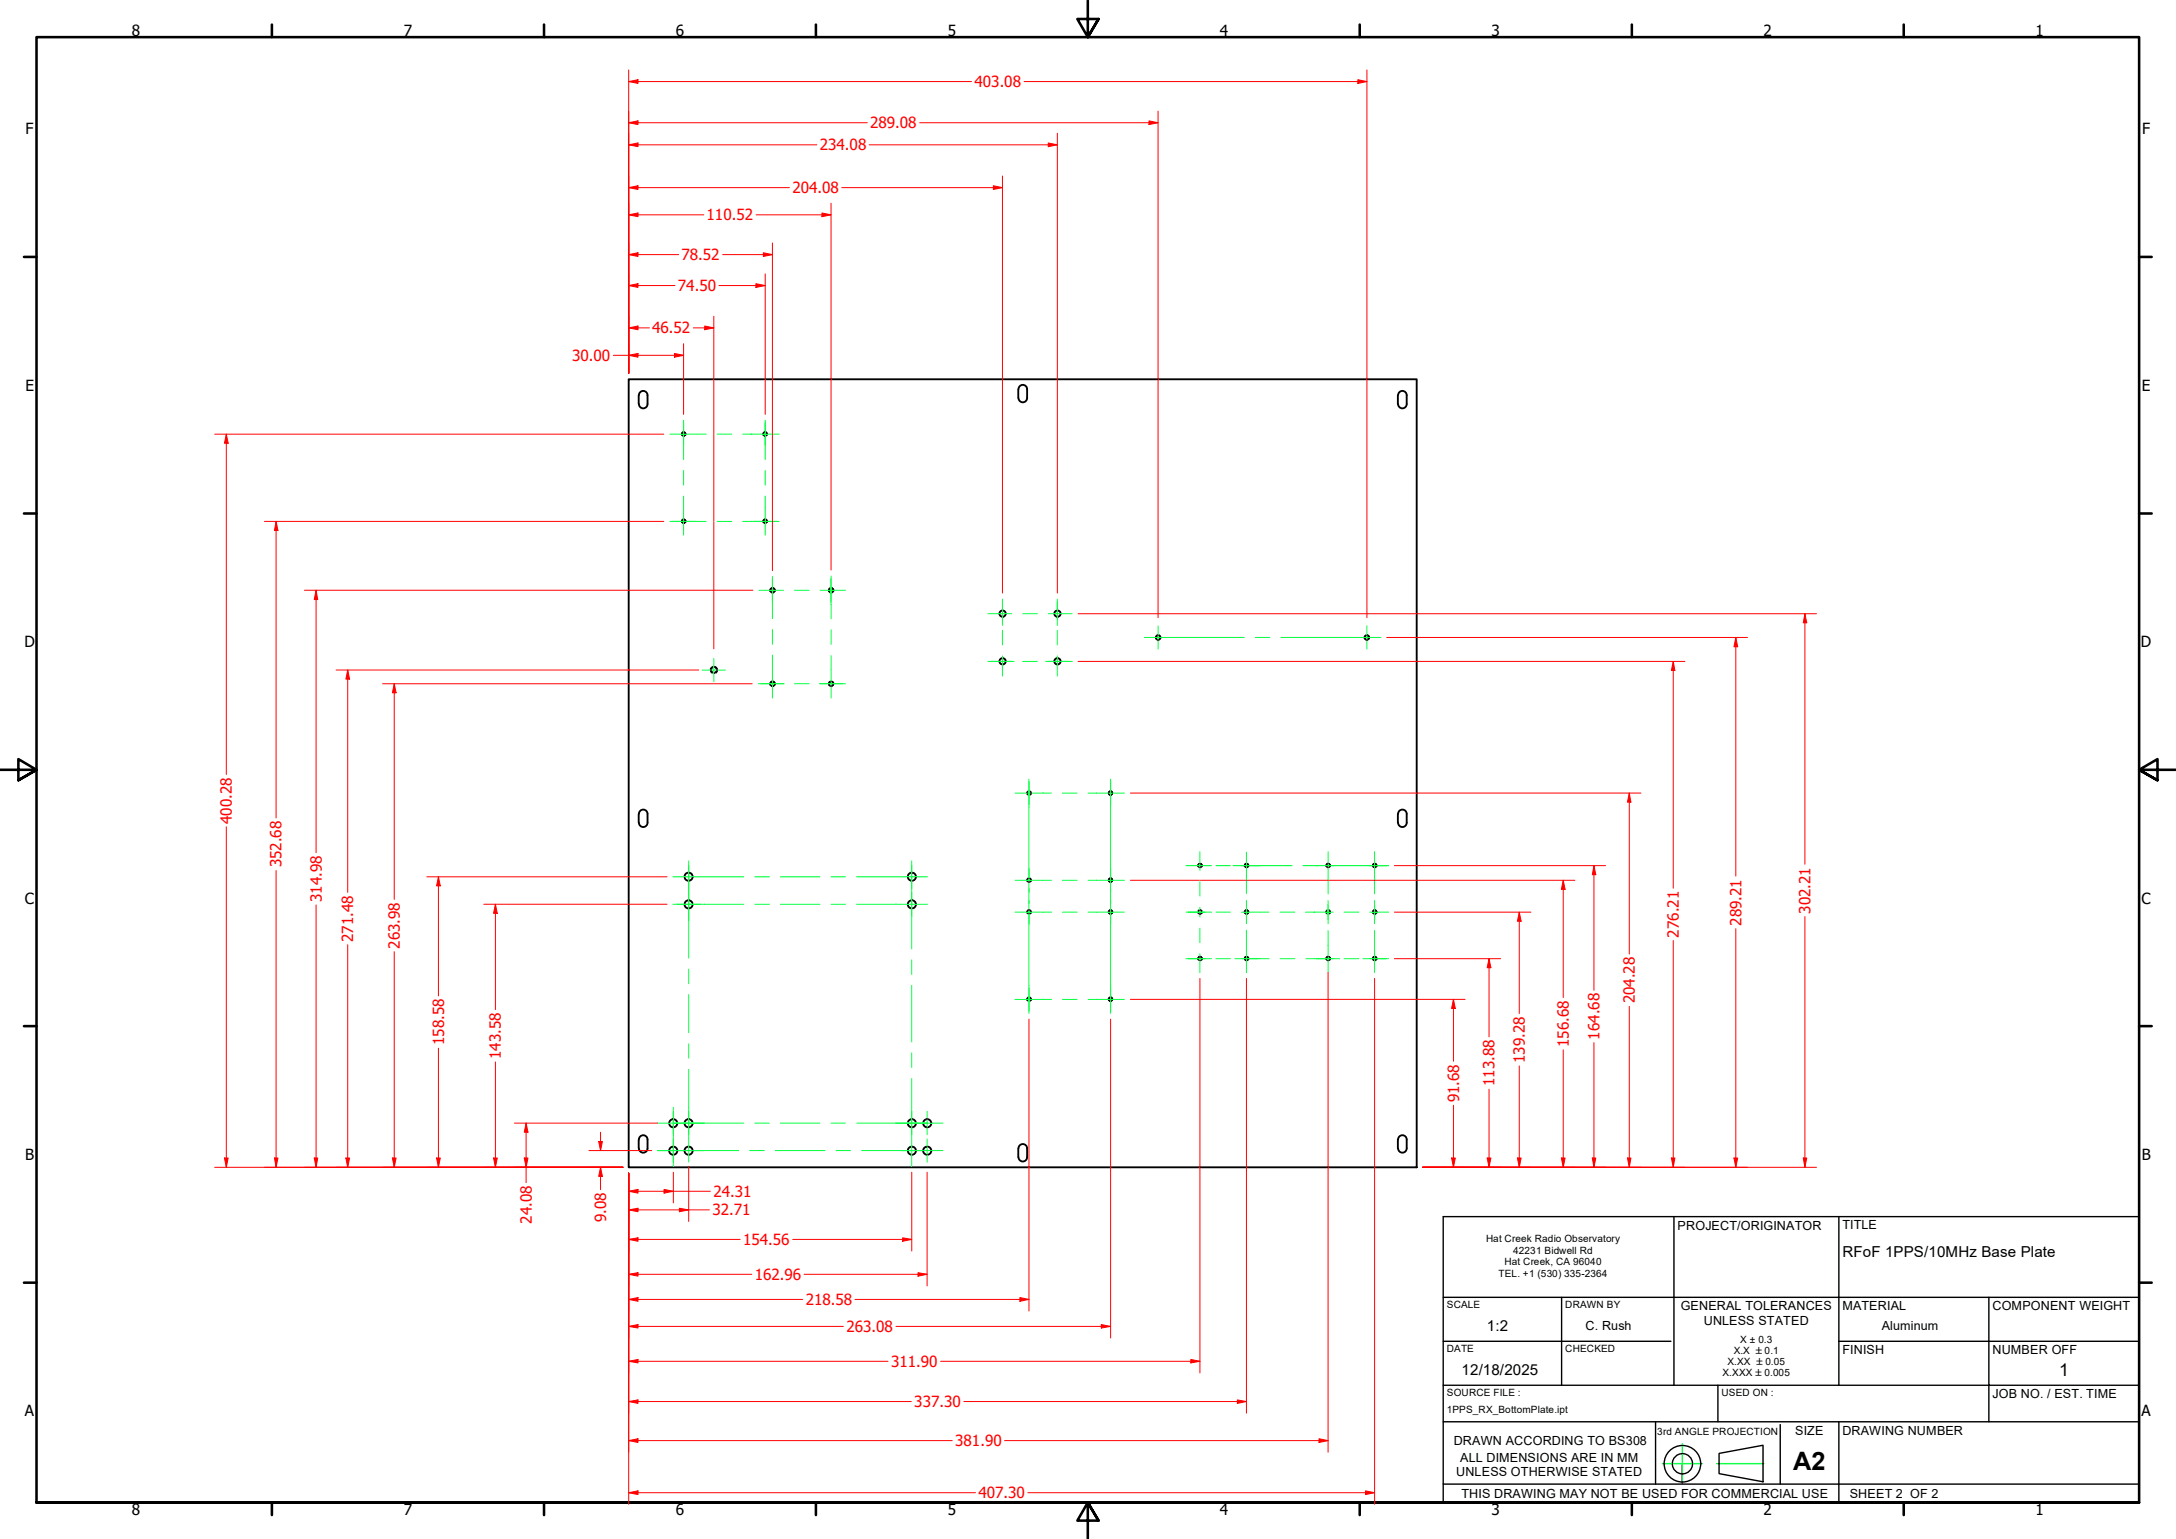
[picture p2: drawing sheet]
<svg xmlns="http://www.w3.org/2000/svg" width="594mm" height="420mm" viewBox="0 0 594 420" stroke-linecap="round" stroke-linejoin="round" font-family="sans-serif">
<!-- layer: Hidden Narrow (ANSI) -->
<g fill="none" stroke="#000" stroke-width=".27">
<path d="M186.1 118.9a.63 .63 0 0 1 .6-1 .63 .63 0 0 1 .5 1M208.3 118.9a.63 .63 0 0 1 .6-1 .63 .63 0 0 1 .5 1M186.1 142.7a.63 .63 0 0 1 .6-1 .63 .63 0 0 1 .5 1M208.3 142.7a.63 .63 0 0 1 .6-1 .63 .63 0 0 1 .5 1M210.2 161.5a.73 .73 0 0 1 .7-1.1 .73 .73 0 0 1 .6 1.1M226.3 161.5a.73 .73 0 0 1 .6-1.1 .73 .73 0 0 1 .6 1.1M315.5 174.4a.73 .73 0 0 1 .7-1.1 .73 .73 0 0 1 .6 1.1M372.6 174.4a.73 .73 0 0 1 .6-1.1 .73 .73 0 0 1 .6 1.1M194.3 183.7a1.02 1.02 0 0 1-.1-1.5 1.02 1.02 0 0 1 1.5 0 1.02 1.02 0 0 1-.2 1.5M210.2 187a.75 .75 0 0 1 .7-1.1 .75 .75 0 0 1 .6 1.1M226.3 187a.75 .75 0 0 1 .6-1.1 .75 .75 0 0 1 .6 1.1M280.4 216.8a.63 .63 0 0 1 .6-.9 .63 .63 0 0 1 .5 .9"/>
<path d="M302.6 216.8a.63 .63 0 0 1 .6-.9 .63 .63 0 0 1 .5 .9M327.1 236.6a.63 .63 0 0 1 .5-.9 .63 .63 0 0 1 .6 .9M339.8 236.6a.63 .63 0 0 1 .5-.9 .63 .63 0 0 1 .6 .9M362.1 236.6a.63 .63 0 0 1 .5-.9 .63 .63 0 0 1 .6 .9M374.8 236.6a.63 .63 0 0 1 .5-.9 .63 .63 0 0 1 .6 .9M280.4 249.3a.63 .63 0 0 1 .6-.9 .63 .63 0 0 1 .5 .9M280.4 240.6a.63 .63 0 0 1 .6-.9 .63 .63 0 0 1 .5 .9M302.6 249.3a.63 .63 0 0 1 .6-.9 .63 .63 0 0 1 .5 .9M302.6 240.6a.63 .63 0 0 1 .6-.9 .63 .63 0 0 1 .5 .9M327.1 249.3a.63 .63 0 0 1 .5-.9 .63 .63 0 0 1 .6 .9M339.8 249.3a.63 .63 0 0 1 .5-.9 .63 .63 0 0 1 .6 .9M362.1 249.3a.63 .63 0 0 1 .5-.9 .63 .63 0 0 1 .6 .9"/>
<path d="M374.8 249.3a.63 .63 0 0 1 .5-.9 .63 .63 0 0 1 .6 .9M280.4 273.2a.63 .63 0 0 1 .6-1 .63 .63 0 0 1 .5 1M302.6 273.2a.63 .63 0 0 1 .6-1 .63 .63 0 0 1 .5 1M327.1 262a.63 .63 0 0 1 .5-.9 .63 .63 0 0 1 .6 .9M339.8 262a.63 .63 0 0 1 .5-.9 .63 .63 0 0 1 .6 .9M362.1 262a.63 .63 0 0 1 .5-.9 .63 .63 0 0 1 .6 .9M374.8 262a.63 .63 0 0 1 .5-.9 .63 .63 0 0 1 .6 .9"/>
</g>
<!-- layer: Visible (ANSI) -->
<g fill="none" stroke="#000" stroke-width=".51">
<path d="M171.6 103.5h215.2v215.2h-215.2zM174.4 107.9v2.4M174.4 107.9a1.17 1.17 0 0 1 1.2-1.2 1.17 1.17 0 0 1 1.2 1.2v2.4a1.17 1.17 0 0 1-1.2 1.2 1.17 1.17 0 0 1-1.2-1.2M278 106.3v2.3M278.1 106.2a1.17 1.17 0 0 1 1.2-1.1 1.17 1.17 0 0 1 1.1 1.2v2.4a1.17 1.17 0 0 1-1.2 1.1 1.17 1.17 0 0 1-1.1-1.1M381.6 107.9v2.4M381.7 107.9a1.17 1.17 0 0 1 1.2-1.2 1.17 1.17 0 0 1 1.1 1.2v2.4a1.17 1.17 0 0 1-1.1 1.2 1.17 1.17 0 0 1-1.2-1.2M174.4 222.2v2.4M174.4 224.6a1.17 1.17 0 0 0 1.2 1.2 1.17 1.17 0 0 0 1.2-1.2M174.4 222.2a1.17 1.17 0 0 1 1.2-1.2 1.17 1.17 0 0 1 1.2 1.2M176.8 222.2v2.4M381.6 222.2v2.4"/>
<path d="M381.7 222.2a1.17 1.17 0 0 1 1.2-1.2 1.17 1.17 0 0 1 1.1 1.2M381.7 224.6a1.17 1.17 0 0 0 1.2 1.2 1.17 1.17 0 0 0 1.1-1.2M384 222.2v2.4M174.4 311.1v2.4M174.4 311.1a1.17 1.17 0 0 1 1.2-1.2 1.17 1.17 0 0 1 1.2 1.2v2.4a1.17 1.17 0 0 1-1.2 1.2 1.17 1.17 0 0 1-1.2-1.2M278 313.5v2.4M278.1 315.9a1.17 1.17 0 0 0 1.1 1.2 1.17 1.17 0 0 0 1.2-1.2M278.1 313.5a1.17 1.17 0 0 1 1.1-1.2 1.17 1.17 0 0 1 1.2 1.2M280.4 313.5v2.4M381.6 311.1v2.4M381.7 311.1a1.17 1.17 0 0 1 1.2-1.2 1.17 1.17 0 0 1 1.1 1.2v2.4a1.17 1.17 0 0 1-1.1 1.2 1.17 1.17 0 0 1-1.2-1.2"/>
<circle cx="186.7" cy="118.5" r=".48"/>
<circle cx="208.9" cy="118.5" r=".48"/>
<circle cx="186.7" cy="142.3" r=".48"/>
<circle cx="208.9" cy="142.3" r=".48"/>
<circle cx="210.9" cy="161.2" r=".6"/>
<circle cx="226.9" cy="161.2" r=".6"/>
<circle cx="273.7" cy="167.5" r=".86"/>
<circle cx="288.7" cy="167.5" r=".86"/>
<circle cx="316.2" cy="174.1" r=".6"/>
<circle cx="373.2" cy="174.1" r=".6"/>
<circle cx="194.9" cy="182.9" r=".79"/>
<circle cx="210.9" cy="186.7" r=".6"/>
<circle cx="226.9" cy="186.7" r=".6"/>
<circle cx="273.7" cy="180.5" r=".86"/>
<circle cx="288.7" cy="180.5" r=".86"/>
<circle cx="281" cy="216.5" r=".48"/>
<circle cx="303.2" cy="216.5" r=".48"/>
<circle cx="188" cy="239.3" r="1.11"/>
<circle cx="249" cy="239.3" r="1.11"/>
<circle cx="327.6" cy="236.3" r=".48"/>
<circle cx="340.3" cy="236.3" r=".48"/>
<circle cx="362.6" cy="236.3" r=".48"/>
<circle cx="375.3" cy="236.3" r=".48"/>
<circle cx="188" cy="246.9" r="1.11"/>
<circle cx="249" cy="246.9" r="1.11"/>
<circle cx="281" cy="249" r=".48"/>
<circle cx="281" cy="240.3" r=".48"/>
<circle cx="303.2" cy="240.3" r=".48"/>
<circle cx="303.2" cy="249" r=".48"/>
<circle cx="327.6" cy="249" r=".48"/>
<circle cx="340.3" cy="249" r=".48"/>
<circle cx="362.6" cy="249" r=".48"/>
<circle cx="375.3" cy="249" r=".48"/>
<circle cx="281" cy="272.8" r=".48"/>
<circle cx="303.2" cy="272.8" r=".48"/>
<circle cx="327.6" cy="261.7" r=".48"/>
<circle cx="340.3" cy="261.7" r=".48"/>
<circle cx="362.6" cy="261.7" r=".48"/>
<circle cx="375.3" cy="261.7" r=".48"/>
<circle cx="183.8" cy="306.7" r="1.11"/>
<circle cx="183.8" cy="314.1" r="1.11"/>
<circle cx="188" cy="314.1" r="1.11"/>
<circle cx="188" cy="306.7" r="1.11"/>
<circle cx="249" cy="306.7" r="1.11"/>
<circle cx="249" cy="314.1" r="1.11"/>
<circle cx="253.1" cy="306.7" r="1.11"/>
<circle cx="253.1" cy="314.1" r="1.11"/>
</g>
<!-- layer: Border (ANSI) -->
<g fill="none" stroke="#000" stroke-width=".7">
<path d="M74.2 6.7v3.4M148.5 6.7v3.4M222.8 6.7v3.4M297 .2v9.9l-2.9-4.9h5.8l-2.9 4.9 2.9-4.9M371.2 6.7v3.4M445.5 6.7v3.4M519.7 6.7v3.4M6.5 70.1h3.5M584 70.1h3.4M6.5 140.2h3.5M584 140.2h3.4M0 210.2h10l-5-3v5.8l5-2.8-5 2.8"/>
<path d="M594 210.2h-10l5-3v5.8l-5-2.8 5 2.8M6.5 280.1h3.5M584 280.1h3.4M6.5 350.2h3.5M584 350.2h3.4M10 410.2v-400.1h574v400.1h-574h574M74.2 410.2v3.4M148.5 410.2v3.4M222.8 410.2v3.4M299.9 415.1l-2.9-4.9 2.9 4.9h-5.8l2.9-4.9v10M371.2 410.2v3.4M445.5 410.2v3.4"/>
<path d="M519.7 410.2v3.4"/>
</g>
<!-- layer: Sketch Geometry(Design Office) -->
<g fill="none" stroke="#000" stroke-width=".38">
<path d="M394 332.1h190v78.1h-190zM457 332.1v46.1M502 332.1v46.1M394 354.2h190M426.3 354.2v24M543 354.2v24h41M394 366.2h62.2M394 378.2h108M469 378.2v10M502 366.2h82M502 378.2h41v10M394 388.2h190"/>
<path d="M452 388.2v17M459.3 399.6v5.3M469.3 396.8l12-2.2v9.9l-12-2.2zM486 388.9v16.3M502 388.2v22M394 405.2h190"/>
<circle cx="459.3" cy="399.6" r="5"/>
<circle cx="459.3" cy="399.6" r="2.76"/>
</g>
<path d="M453.8 399.6h10.9M459.3 394.2v10.7M468.7 399.6h12.8" fill="none" stroke="#0f0" stroke-width=".38"/>
<!-- layer: Center Mark (ANSI) -->
<path d="M188 236.2v6.3M248.9 236.2v6.3M184.8 246.9h6.4M248.9 243.7v6.3M183.8 310.9v6.4M183.8 303.4v6.4M188 303.4v6.4M188 310.9v6.4M245.7 314.1h6.4M248.9 303.4v6.4M253.1 310.9v6.4M253.1 303.4v6.4" fill="none" stroke="#00ff40" stroke-width=".27"/>
<!-- layer: Centerline (ANSI) -->
<g fill="none" stroke="#00ff40" stroke-width=".27">
<path d="M188 235.1v16.1M248.9 235.1v24M183.7 246.9h19.4M188 242.5v19.1M206.1 246.9h4M213 246.9h10.8M226.9 246.9h3.9M233.9 246.9h19.3M188 264.6v4M188 271.6v10.3M248.9 262v4M248.9 269v15.5"/>
<path d="M188 285v3.9M188 292v18.9M248.9 287.4v4M248.9 294.4v24M179.5 306.6h12.8M183.8 302.3v16.1M188 314.1h-8.5h22.2M204.7 314.1h4M211.6 314.1h13.6M228.3 314.1h3.9M235.3 314.1h22.1M244.6 306.6h12.8"/>
</g>
<!-- layer: Dimension (ANSI) -->
<path d="M164 318.7v2.5" fill="none" stroke="#f00" stroke-width=".27"/>
<path d="M164 318.7l.5 2.5h-1.1z" fill="#f00"/>
<path d="M164 318.7l.5 2.5h-1.1zM164 311.6v2.5" fill="none" stroke="#f00" stroke-width=".27"/>
<path d="M163.4 311.6h1.1l-.5 2.5z" fill="#f00"/>
<path d="M143.6 316.1v2.6M160.8 318.7h9.3M160.8 314.1h17.1M163.4 311.6h1.1l-.5 2.5zM164 309.1v2.5M164 321.2v3.6" fill="none" stroke="#f00" stroke-width=".27"/>
<path d="M143.1 316.1h1l-.5 2.6z" fill="#f00"/>
<path d="M143.1 316.1h1l-.5 2.6zM143.6 306.6v2.5" fill="none" stroke="#f00" stroke-width=".27"/>
<path d="M143.6 306.6l.5 2.5h-1z" fill="#f00"/>
<path d="M135.3 316.1v2.6M140.5 318.7h29.6M140.5 306.6h39M143.6 306.6l.5 2.5h-1zM143.6 309.1v7M143.6 318.7v4.2" fill="none" stroke="#f00" stroke-width=".27"/>
<path d="M134.7 316.1h1.1l-.5 2.6z" fill="#f00"/>
<path d="M135.3 246.9v2.4M134.7 316.1h1.1l-.5 2.6z" fill="none" stroke="#f00" stroke-width=".27"/>
<path d="M135.3 246.9l.5 2.4h-1.1z" fill="#f00"/>
<path d="M132.1 246.9h50M135.3 246.9l.5 2.4h-1.1zM135.3 249.3v26.3M135.3 289.9v26.2M119.7 316.1v2.6M132.1 318.7h38" fill="none" stroke="#f00" stroke-width=".27"/>
<path d="M119.2 316.1h1l-.5 2.6z" fill="#f00"/>
<path d="M119.7 239.4v2.5M119.2 316.1h1l-.5 2.6z" fill="none" stroke="#f00" stroke-width=".27"/>
<path d="M119.7 239.4l.5 2.5h-1z" fill="#f00"/>
<path d="M116.5 239.4h65.6M119.7 239.4l.5 2.5h-1zM119.7 241.9v30M119.7 286.2v29.9M107.6 316.1v2.6M116.5 318.7h53.6" fill="none" stroke="#f00" stroke-width=".27"/>
<!-- layer: Center Mark (ANSI) -->
<path d="M186.6 115.4v6.3M208.9 115.4v6.3M183.5 142.3h6.3M205.7 142.3h6.4M210.9 158v6.3M226.9 158v6.3M207.7 186.7h6.4M223.7 186.7h6.4" fill="none" stroke="#00ff40" stroke-width=".27"/>
<!-- layer: Centerline (ANSI) -->
<g fill="none" stroke="#00ff40" stroke-width=".27">
<path d="M182.9 118.5h9.9M186.6 114.7v10.8M195.8 118.5h4M202.8 118.5h9.9M208.9 114.7v10.8M186.6 128.4v4M186.6 135.4v10.7M208.9 128.4v4M208.9 135.4v10.7M182.9 142.3h9.9M195.8 142.3h4M202.8 142.3h9.9"/>
<path d="M210.9 157.4v11.5M226.9 157.3v11.7M207.1 161.1h6.8M210.9 171.9v4M210.9 178.9v11.7M216.9 161.1h4M223.9 161.1h6.9M226.9 171.9v4M226.9 178.9v11.7M207 186.7h6.9M216.9 186.7h4M223.9 186.7h6.9"/>
</g>
<!-- layer: Dimension (ANSI) -->
<path d="M107.1 316.1h1l-.5 2.6z" fill="#f00"/>
<path d="M107.6 186.7v2.4M107.1 316.1h1l-.5 2.6z" fill="none" stroke="#f00" stroke-width=".27"/>
<path d="M107.6 186.7l.5 2.4h-1z" fill="#f00"/>
<path d="M104.5 186.7h90.3M107.6 186.7l.5 2.4h-1zM107.6 189.1v56.4M195 186.7h10.4M107.6 259.8v56.3M94.9 316.1v2.6M104.5 318.7h65.6" fill="none" stroke="#f00" stroke-width=".27"/>
<!-- layer: Center Mark (ANSI) -->
<path d="M194.9 179.7v6.4M191.7 182.9h6.4" fill="none" stroke="#00ff40" stroke-width=".27"/>
<!-- layer: Dimension (ANSI) -->
<path d="M94.4 316.1h1l-.5 2.6z" fill="#f00"/>
<path d="M94.9 182.9v2.5M94.4 316.1h1l-.5 2.6z" fill="none" stroke="#f00" stroke-width=".27"/>
<path d="M94.9 182.9l.5 2.5h-1z" fill="#f00"/>
<path d="M91.8 182.9h99M94.9 182.9l.5 2.5h-1zM94.9 185.4v58.2M94.9 257.9v58.2M86.3 316.1v2.6M91.8 318.7h78.3" fill="none" stroke="#f00" stroke-width=".27"/>
<path d="M85.8 316.1h.9l-.4 2.6z" fill="#f00"/>
<path d="M86.3 161.1v2.6M85.8 316.1h.9l-.4 2.6z" fill="none" stroke="#f00" stroke-width=".27"/>
<path d="M86.3 161.1l.4 2.6h-.9z" fill="#f00"/>
<path d="M83.1 161.1h122.4M86.3 161.1l.4 2.6h-.9zM86.3 163.7v69.1M86.3 247.1v69M75.4 316.1v2.6M83.1 318.7h87" fill="none" stroke="#f00" stroke-width=".27"/>
<path d="M74.9 316.1h1l-.5 2.6z" fill="#f00"/>
<path d="M75.4 142.3v2.5M74.9 316.1h1l-.5 2.6z" fill="none" stroke="#f00" stroke-width=".27"/>
<path d="M75.4 142.3l.5 2.5h-1z" fill="#f00"/>
<path d="M72.2 142.3h109M75.4 142.3l.5 2.5h-1zM75.4 144.8v78.5M75.4 237.7v78.4M61.8 316.1v2.6M72.2 318.7h97.9" fill="none" stroke="#f00" stroke-width=".27"/>
<path d="M61.3 316.1h1l-.5 2.6z" fill="#f00"/>
<path d="M61.8 118.5v2.5M61.3 316.1h1l-.5 2.6z" fill="none" stroke="#f00" stroke-width=".27"/>
<path d="M61.8 118.5l.5 2.5h-1z" fill="#f00"/>
<path d="M58.6 118.5h122.6M61.8 118.5l.5 2.5h-1zM61.8 121v90.4M61.8 225.7v90.4M58.6 318.7h111.5M171.6 325.2h2.6" fill="none" stroke="#f00" stroke-width=".27"/>
<path d="M171.6 325.2l2.6-.5v1z" fill="#f00"/>
<path d="M171.6 325.2l2.6-.5v1zM181.3 325.2h2.5" fill="none" stroke="#f00" stroke-width=".27"/>
<path d="M181.3 324.7l2.5 .5-2.5 .5z" fill="#f00"/>
<path d="M171.6 320.3v8.1M171.6 330.3h2.6M174.2 325.2h7.1M181.3 324.7l2.5 .5-2.5 .5zM183.8 325.2h10.1M183.8 320v8.4" fill="none" stroke="#f00" stroke-width=".27"/>
<path d="M171.6 330.3l2.6-.4v.9z" fill="#f00"/>
<path d="M171.6 330.3l2.6-.4v.9zM185.5 330.3h2.5" fill="none" stroke="#f00" stroke-width=".27"/>
<path d="M185.5 329.9l2.5 .4-2.5 .5z" fill="#f00"/>
<path d="M171.6 97h2.6M188 318.4v15.1M171.6 320.3v13.2M174.2 330.3h11.3M185.5 329.9l2.5 .4-2.5 .5zM188 330.3h5.7" fill="none" stroke="#f00" stroke-width=".27"/>
<path d="M171.6 97l2.6-.5v1z" fill="#f00"/>
<path d="M171.6 97l2.6-.5v1zM184.1 97h2.5" fill="none" stroke="#f00" stroke-width=".27"/>
<path d="M184.1 96.5l2.5 .5-2.5 .5z" fill="#f00"/>
<path d="M167.4 97h4.2M171.6 93.8v8.1M171.6 89.5h2.6M174.2 97h9.9M184.1 96.5l2.5 .5-2.5 .5zM186.6 93.8v19.3" fill="none" stroke="#f00" stroke-width=".27"/>
<path d="M171.6 89.5l2.6-.5v1z" fill="#f00"/>
<path d="M171.6 89.5l2.6-.5v1zM192.4 89.5h2.5" fill="none" stroke="#f00" stroke-width=".27"/>
<path d="M192.4 89l2.5 .5-2.5 .5z" fill="#f00"/>
<path d="M171.6 78h2.6M171.6 86.3v15.6M174.2 89.5h3.1M189.3 89.5h3.1M192.4 89l2.5 .5-2.5 .5zM194.9 86.3v32.1M194.9 118.6v23.6M194.9 142.4v34.7" fill="none" stroke="#f00" stroke-width=".27"/>
<path d="M171.6 78l2.6-.6v1.1z" fill="#f00"/>
<path d="M171.6 78l2.6-.6v1.1zM206.4 78h2.5" fill="none" stroke="#f00" stroke-width=".27"/>
<path d="M206.4 77.4l2.5 .6-2.5 .5z" fill="#f00"/>
<path d="M171.6 74.8v27.1M171.6 69.5h2.6M174.2 78h10.1M196.3 78h10.1M206.4 77.4l2.5 .6-2.5 .5zM208.9 74.8v38.3" fill="none" stroke="#f00" stroke-width=".27"/>
<path d="M171.6 69.5l2.6-.5v1z" fill="#f00"/>
<path d="M171.6 69.5l2.6-.5v1zM208.4 69.5h2.5" fill="none" stroke="#f00" stroke-width=".27"/>
<path d="M208.4 69l2.5 .5-2.5 .5z" fill="#f00"/>
<path d="M171.6 58.7h2.6M171.6 66.3v35.6M174.2 69.5h11.1M197.3 69.5h11.1M208.4 69l2.5 .5-2.5 .5zM210.9 66.3v52.1M210.9 118.6v23.6M210.9 142.4v13.4" fill="none" stroke="#f00" stroke-width=".27"/>
<path d="M171.6 58.7l2.6-.6v1.1z" fill="#f00"/>
<path d="M171.6 58.7l2.6-.6v1.1zM224.4 58.7h2.5" fill="none" stroke="#f00" stroke-width=".27"/>
<path d="M224.4 58.1l2.5 .6-2.5 .5z" fill="#f00"/>
<path d="M171.6 55.5v46.4M174.2 58.7h18M206.4 58.7h18M224.4 58.1l2.5 .6-2.5 .5zM226.9 55.5v100.1M171.6 338.4h2.6" fill="none" stroke="#f00" stroke-width=".27"/>
<path d="M171.6 338.4l2.6-.5v1z" fill="#f00"/>
<path d="M171.6 338.4l2.6-.5v1zM246.4 338.4h2.5" fill="none" stroke="#f00" stroke-width=".27"/>
<path d="M246.4 337.9l2.5 .5-2.5 .5z" fill="#f00"/>
<path d="M171.6 320.3v21.2M174.2 338.4h27.9M216.4 338.4h30M246.4 337.9l2.5 .5-2.5 .5zM248.9 320v21.5M171.6 347.9h2.6" fill="none" stroke="#f00" stroke-width=".27"/>
<path d="M171.6 347.9l2.6-.4v.9z" fill="#f00"/>
<path d="M171.6 347.9l2.6-.4v.9zM250.6 347.9h2.5" fill="none" stroke="#f00" stroke-width=".27"/>
<path d="M250.6 347.5l2.5 .4-2.5 .5z" fill="#f00"/>
<path d="M171.6 320.3v30.8M253.1 320v31.1M171.6 354.8h2.6M174.2 347.9h31M219.5 347.9h31.1M250.6 347.5l2.5 .4-2.5 .5z" fill="none" stroke="#f00" stroke-width=".27"/>
<!-- layer: Centerline (ANSI) -->
<g fill="none" stroke="#00ff40" stroke-width=".27">
<path d="M269.7 167.6h6.5M273.7 163.6v5.5M273.7 172.1v4M273.7 179v5.6M279.2 167.6h4M286.2 167.6h6.5M288.7 163.6v5.5M288.7 172.1v4M288.7 179v5.6M312.4 174h27.3M342.7 174h4M349.7 174h27.3"/>
<path d="M269.7 180.6h6.5M279.2 180.6h4M286.2 180.6h6.5M277.1 216.5h10M280.9 212.7v27M290.1 216.5h4M297.1 216.5h9.9M303.2 212.7v27M183.7 239.4h19.4M206.1 239.4h4M213 239.4h10.8M226.9 239.4h3.9"/>
<path d="M233.9 239.4h19.3M323.8 236.3h5.1M327.6 232.5v5.2M332 236.3h3.9M336.6 236.3h16.1M340.3 232.6v11.3M355.7 236.3h23.4M362.6 232.5v11.6M375.3 232.5v11.5M277.1 249h10M277.1 240.3h10M280.9 242.7v4"/>
<path d="M280.9 249.7v26.9M290.1 249h4M290.1 240.3h4M297.1 249h9.9M297.1 240.3h9.9M303.2 242.7v4M303.2 249.7v26.9M323.8 249h5.1M327.6 240.7v3.9M327.6 247.7v2.7M327.6 253.4v3.9M332 249h3.9"/>
<path d="M339 249h7.5M340.3 247v3.9M340.3 254v11.5M349.4 249h4M356.4 249h7.6M362.6 247.1v4M362.6 254v11.4M367 249h4M374 249h5.1M375.3 247.1v3.9M375.3 254v11.5M277.1 272.8h10"/>
<path d="M290.1 272.8h4M297.1 272.8h9.9M323.8 261.7h5.1M327.6 260.4v5.1M332 261.7h3.9M339 261.7h7.5M349.5 261.7h4M356.5 261.7h7.5M367 261.7h4M374 261.7h5.1M183.7 306.6h19.4M206.1 306.6h4"/>
<path d="M213 306.6h10.8M226.9 306.6h3.9M233.9 306.6h19.3"/>
</g>
<!-- layer: Center Mark (ANSI) -->
<g fill="none" stroke="#00ff40" stroke-width=".27">
<path d="M273.7 164.4v6.3M288.7 164.4v6.3M316.2 170.9v6.3M373.2 170.9v6.3M270.5 180.6h6.4M285.5 180.6h6.3M280.9 213.3v6.4M303.2 213.3v6.4M280.9 237.2v6.3M303.2 237.2v6.3M324.4 236.3h6.4M337.1 236.3h6.4"/>
<path d="M359.4 236.3h6.4M372.1 236.3h6.4M280.9 245.9v6.3M303.2 245.9v6.3M324.4 249h6.4M340.3 245.9v6.3M362.6 245.9v6.3M375.3 245.9v6.3M280.9 269.7v6.3M303.2 269.7v6.3M324.4 261.7h6.4M337.1 261.7h6.4"/>
<path d="M359.4 261.7h6.4M372.1 261.7h6.4"/>
</g>
<!-- layer: Dimension (ANSI) -->
<path d="M171.6 354.8l2.6-.6v1.1z" fill="#f00"/>
<path d="M171.6 354.8l2.6-.6v1.1zM278.4 354.8h2.5" fill="none" stroke="#f00" stroke-width=".27"/>
<path d="M278.4 354.2l2.5 .6-2.5 .5z" fill="#f00"/>
<path d="M280.9 278.2v79.7M171.6 320.3v37.6M174.2 354.8h44.9M233.4 354.8h45M278.4 354.2l2.5 .6-2.5 .5zM171.6 362.1h2.6" fill="none" stroke="#f00" stroke-width=".27"/>
<path d="M171.6 362.1l2.6-.5v1z" fill="#f00"/>
<path d="M171.6 362.1l2.6-.5v1zM300.7 362.1h2.5" fill="none" stroke="#f00" stroke-width=".27"/>
<path d="M300.7 361.6l2.5 .5-2.5 .5z" fill="#f00"/>
<path d="M303.2 278.2v87.1M171.6 320.3v45M171.6 371.6h2.6M174.2 362.1h56.1M244.6 362.1h56.1M300.7 361.6l2.5 .5-2.5 .5z" fill="none" stroke="#f00" stroke-width=".27"/>
<path d="M171.6 371.6l2.6-.5v1z" fill="#f00"/>
<path d="M171.6 371.6l2.6-.5v1zM325.1 371.6h2.5" fill="none" stroke="#f00" stroke-width=".27"/>
<path d="M325.1 371.1l2.5 .5-2.5 .5z" fill="#f00"/>
<path d="M327.6 267.1v107.7M171.6 320.3v54.5M174.2 371.6h68.2M256.8 371.6h68.3M325.1 371.1l2.5 .5-2.5 .5zM171.6 382.6h2.6" fill="none" stroke="#f00" stroke-width=".27"/>
<path d="M171.6 382.6l2.6-.4v.9z" fill="#f00"/>
<path d="M171.6 382.6l2.6-.4v.9zM337.8 382.6h2.5" fill="none" stroke="#f00" stroke-width=".27"/>
<path d="M337.8 382.2l2.5 .4-2.5 .5z" fill="#f00"/>
<path d="M340.3 267.1v118.7M171.6 320.3v65.5M171.6 393.3h2.6M174.2 382.6h74.6M263.1 382.6h74.7M337.8 382.2l2.5 .4-2.5 .5z" fill="none" stroke="#f00" stroke-width=".27"/>
<path d="M171.6 393.3l2.6-.5v1z" fill="#f00"/>
<path d="M171.6 393.3l2.6-.5v1zM360.1 393.3h2.5" fill="none" stroke="#f00" stroke-width=".27"/>
<path d="M360.1 392.8l2.5 .5-2.5 .5z" fill="#f00"/>
<path d="M362.6 265.4v131.1M171.6 320.3v76.2M174.2 393.3h85.8M274.3 393.3h85.8M360.1 392.8l2.5 .5-2.5 .5zM171.6 407.5h2.6" fill="none" stroke="#f00" stroke-width=".27"/>
<path d="M171.6 407.5l2.6-.5v1z" fill="#f00"/>
<path d="M171.6 407.5l2.6-.5v1zM372.8 407.5h2.5" fill="none" stroke="#f00" stroke-width=".27"/>
<path d="M372.8 407l2.5 .5-2.5 .5z" fill="#f00"/>
<path d="M375.3 267.1v143.6M396.8 316.1v2.6M171.6 320.3v90.4M174.2 407.5h92.1M280.6 407.5h92.2M372.8 407l2.5 .5-2.5 .5z" fill="none" stroke="#f00" stroke-width=".27"/>
<path d="M396.3 316.1h1l-.5 2.6z" fill="#f00"/>
<path d="M396.8 272.8v2.5M396.3 316.1h1l-.5 2.6z" fill="none" stroke="#f00" stroke-width=".27"/>
<path d="M396.8 272.8l.5 2.5h-1z" fill="#f00"/>
<path d="M308.6 272.8h91.4M396.8 272.8l.5 2.5h-1zM396.8 275.3v14.4M388.4 318.7h11.6M396.8 301.7v14.4M406.5 316.1v2.6" fill="none" stroke="#f00" stroke-width=".27"/>
<path d="M406 316.1h1l-.5 2.6z" fill="#f00"/>
<path d="M406.5 261.7v2.5M406 316.1h1l-.5 2.6z" fill="none" stroke="#f00" stroke-width=".27"/>
<path d="M406.5 261.7l.5 2.5h-1z" fill="#f00"/>
<path d="M414.8 249v2.5M380.7 261.7h29M406.5 261.7l.5 2.5h-1zM406.5 264.2v18.9M406.5 297.3v18.8M388.4 318.7h21.3" fill="none" stroke="#f00" stroke-width=".27"/>
<path d="M414.8 249l.5 2.5h-1z" fill="#f00"/>
<path d="M414.8 249l.5 2.5h-1zM414.8 316.1v2.6" fill="none" stroke="#f00" stroke-width=".27"/>
<path d="M414.3 316.1h1l-.5 2.6z" fill="#f00"/>
<path d="M380.7 249h37.3M414.8 251.5v25.2M414.8 291v25.1M388.4 318.7h29.6M414.3 316.1h1l-.5 2.6zM426.8 316.1v2.6" fill="none" stroke="#f00" stroke-width=".27"/>
<path d="M426.3 316.1h1l-.5 2.6z" fill="#f00"/>
<path d="M426.8 240.3v2.5M426.3 316.1h1l-.5 2.6z" fill="none" stroke="#f00" stroke-width=".27"/>
<path d="M426.8 240.3l.5 2.5h-1z" fill="#f00"/>
<path d="M308.6 240.3h18.9M327.7 240.3h12.5M340.4 240.3h22.1M362.7 240.3h12.5M375.4 240.3h54.6M426.8 240.3l.5 2.5h-1zM426.8 242.8v29.5M426.8 286.6v29.5M388.4 318.7h41.6M435.2 316.1v2.6" fill="none" stroke="#f00" stroke-width=".27"/>
<path d="M434.7 316.1h1l-.5 2.6z" fill="#f00"/>
<path d="M435.2 236.3v2.5M434.7 316.1h1l-.5 2.6z" fill="none" stroke="#f00" stroke-width=".27"/>
<path d="M435.2 236.3l.5 2.5h-1z" fill="#f00"/>
<path d="M444.8 216.5v2.5M380.7 236.3h57.6M435.2 236.3l.5 2.5h-1zM435.2 238.8v31.6M435.2 284.6v31.5M388.4 318.7h49.9" fill="none" stroke="#f00" stroke-width=".27"/>
<path d="M444.8 216.5l.5 2.5h-1z" fill="#f00"/>
<path d="M444.8 216.5l.5 2.5h-1zM444.8 316.1v2.6" fill="none" stroke="#f00" stroke-width=".27"/>
<path d="M444.3 316.1h1l-.5 2.6z" fill="#f00"/>
<path d="M308.6 216.5h139.4M444.8 219v41.5M444.8 274.7v41.4M388.4 318.7h59.6M444.3 316.1h1l-.5 2.6zM456.8 316.1v2.6" fill="none" stroke="#f00" stroke-width=".27"/>
<path d="M456.3 316.1h1l-.5 2.6z" fill="#f00"/>
<path d="M456.8 180.6v2.4M456.3 316.1h1l-.5 2.6z" fill="none" stroke="#f00" stroke-width=".27"/>
<path d="M456.8 180.6l.5 2.4h-1z" fill="#f00"/>
<path d="M294.3 180.6h165.7M456.8 180.6l.5 2.4h-1zM456.8 183v59.5M456.8 256.8v59.3M388.4 318.7h71.6M473.9 316.1v2.6" fill="none" stroke="#f00" stroke-width=".27"/>
<path d="M473.4 316.1h1l-.5 2.6z" fill="#f00"/>
<path d="M473.9 174v2.6M473.4 316.1h1l-.5 2.6z" fill="none" stroke="#f00" stroke-width=".27"/>
<path d="M473.9 174l.5 2.6h-1z" fill="#f00"/>
<path d="M378.6 174h98.5M473.9 174l.5 2.6h-1zM473.9 176.6v62.6M492.8 167.6v2.4M473.9 253.5v62.6M388.4 318.7h88.7" fill="none" stroke="#f00" stroke-width=".27"/>
<path d="M492.8 167.6l.5 2.4h-1z" fill="#f00"/>
<path d="M492.8 167.6l.5 2.4h-1zM492.8 316.1v2.6" fill="none" stroke="#f00" stroke-width=".27"/>
<path d="M492.3 316.1h1l-.5 2.6z" fill="#f00"/>
<path d="M171.6 51.2h2.6M294.3 167.6h201.6M492.8 170v65.9M492.8 250.2v65.9M388.4 318.7h107.5M492.3 316.1h1l-.5 2.6z" fill="none" stroke="#f00" stroke-width=".27"/>
<path d="M171.6 51.2l2.6-.5v1z" fill="#f00"/>
<path d="M171.6 51.2l2.6-.5v1zM271.2 51.2h2.5" fill="none" stroke="#f00" stroke-width=".27"/>
<path d="M271.2 50.7l2.5 .5-2.5 .5z" fill="#f00"/>
<path d="M171.6 39.5h2.6M171.6 48v53.9M174.2 51.2h41.3M229.8 51.2h41.4M271.2 50.7l2.5 .5-2.5 .5zM273.7 48v113.9" fill="none" stroke="#f00" stroke-width=".27"/>
<path d="M171.6 39.5l2.6-.5v1z" fill="#f00"/>
<path d="M171.6 39.5l2.6-.5v1zM286.2 39.5h2.5" fill="none" stroke="#f00" stroke-width=".27"/>
<path d="M286.2 39l2.5 .5-2.5 .5z" fill="#f00"/>
<path d="M171.6 36.4v65.5M171.6 33.5h2.6M174.2 39.5h48.8M237.3 39.5h48.9M286.2 39l2.5 .5-2.5 .5zM288.7 36.4v125.5" fill="none" stroke="#f00" stroke-width=".27"/>
<path d="M171.6 33.5l2.6-.5v1z" fill="#f00"/>
<path d="M171.6 33.5l2.6-.5v1zM313.7 33.5h2.5" fill="none" stroke="#f00" stroke-width=".27"/>
<path d="M313.7 33l2.5 .5-2.5 .5z" fill="#f00"/>
<path d="M171.6 30.3v71.6M171.6 22.3h2.6M174.2 33.5h62.6M251.1 33.5h62.6M313.7 33l2.5 .5-2.5 .5zM316.2 30.3v138.3" fill="none" stroke="#f00" stroke-width=".27"/>
<path d="M171.6 22.3l2.6-.5v1z" fill="#f00"/>
<path d="M171.6 22.3l2.6-.5v1zM370.7 22.3h2.5" fill="none" stroke="#f00" stroke-width=".27"/>
<path d="M370.7 21.8l2.5 .5-2.5 .5z" fill="#f00"/>
<path d="M171.6 19.1v82.8M373.2 19.1v149.5M174.2 22.3h91M279.6 22.3h91.1M370.7 21.8l2.5 .5-2.5 .5z" fill="none" stroke="#f00" stroke-width=".27"/>
<text font-size="6.9" x="489.5" y="401.4">A2</text>
<text font-size="4.8" x="562.2" y="375.6">1</text>
<g font-size="4.2">
<text x="36" y="9.8">8</text>
<text x="110.2" y="9.8">7</text>
<text x="184.5" y="9.8">6</text>
<text x="258.8" y="9.8">5</text>
<text x="333" y="9.8">4</text>
<text x="407.2" y="9.8">3</text>
<text x="481.5" y="9.8">2</text>
<text x="555.8" y="9.8">1</text>
<text x="7" y="36.7">F</text>
<text x="584.8" y="36.7">F</text>
<text x="6.9" y="106.7">E</text>
<text x="584.8" y="106.7">E</text>
<text x="6.7" y="176.7">D</text>
<text x="584.5" y="176.7">D</text>
<text x="6.8" y="246.7">C</text>
<text x="584.6" y="246.7">C</text>
<text x="6.9" y="316.7">B</text>
<text x="584.7" y="316.7">B</text>
<text x="6.8" y="386.7">A</text>
<text x="584.6" y="386.7">A</text>
<text x="36" y="413.6">8</text>
<text x="110.2" y="413.6">7</text>
<text x="184.5" y="413.6">6</text>
<text x="258.8" y="413.6">5</text>
<text x="333" y="413.6">4</text>
<text x="407.2" y="413.6">3</text>
<text x="481.5" y="413.6">2</text>
<text x="555.8" y="413.6">1</text>
</g>
<g font-size="4.2" fill="#f00">
<text x="266.1" y="23.8">403.08</text>
<text x="237.6" y="35">289.08</text>
<text x="223.8" y="41.1">234.08</text>
<text x="216.3" y="52.7">204.08</text>
<text x="192.9" y="60.2">110.52</text>
<text x="186.1" y="71">78.52</text>
<text x="185" y="79.5">74.50</text>
<text x="178.1" y="91">46.52</text>
<text x="156.2" y="98.5">30.00</text>
<text x="63.3" y="225" transform="rotate(-90 63.3 225)">400.28</text>
<text x="76.9" y="236.8" transform="rotate(-90 76.9 236.8)">352.68</text>
<text x="87.8" y="246.3" transform="rotate(-90 87.8 246.3)">314.98</text>
<text x="494.3" y="249.5" transform="rotate(-90 494.3 249.5)">302.21</text>
<text x="96.5" y="257.2" transform="rotate(-90 96.5 257.2)">271.48</text>
<text x="458.3" y="255.9" transform="rotate(-90 458.3 255.9)">276.21</text>
<text x="475.4" y="252.7" transform="rotate(-90 475.4 252.7)">289.21</text>
<text x="109.2" y="259" transform="rotate(-90 109.2 259)">263.98</text>
<text x="446.3" y="273.9" transform="rotate(-90 446.3 273.9)">204.28</text>
<text x="121.2" y="285.3" transform="rotate(-90 121.2 285.3)">158.58</text>
<text x="428.3" y="285.9" transform="rotate(-90 428.3 285.9)">156.68</text>
<text x="436.7" y="283.8" transform="rotate(-90 436.7 283.8)">164.68</text>
<text x="136.8" y="289.1" transform="rotate(-90 136.8 289.1)">143.58</text>
<text x="416.3" y="290.2" transform="rotate(-90 416.3 290.2)">139.28</text>
<text x="408.1" y="296.5" transform="rotate(-90 408.1 296.5)">113.88</text>
<text x="398.3" y="301" transform="rotate(-90 398.3 301)">91.68</text>
<text x="194.8" y="326.7">24.31</text>
<text x="145.2" y="334.1" transform="rotate(-90 145.2 334.1)">24.08</text>
<text x="165.5" y="333.7" transform="rotate(-90 165.5 333.7)">9.08</text>
<text x="194.5" y="331.8">32.71</text>
<text x="202.9" y="339.9">154.56</text>
<text x="206.1" y="349.4">162.96</text>
<text x="220" y="356.3">218.58</text>
<text x="231.1" y="363.6">263.08</text>
<text x="243.3" y="373.2">311.90</text>
<text x="249.6" y="384.2">337.30</text>
<text x="260.8" y="394.8">381.90</text>
<text x="267.1" y="409">407.30</text>
</g>
<g font-size="4.1">
<text x="503" y="343.2">RFoF 1PPS/10MHz Base Plate</text>
<text x="406" y="363.4">1:2</text>
<text x="399" y="375.4">12/18/2025</text>
</g>
<g font-size="3.4">
<text x="458" y="335.7">PROJECT/ORIGINATOR</text>
<text x="503" y="335.6">TITLE</text>
<text x="458.9" y="357.7">GENERAL TOLERANCES</text>
<text x="503" y="357.7">MATERIAL</text>
<text x="544" y="357.7">COMPONENT WEIGHT</text>
<text x="432.9" y="363.1">C. Rush</text>
<text x="465.1" y="361.6">UNLESS STATED</text>
<text x="513.8" y="363.1">Aluminum</text>
<text x="503" y="369.7">FINISH</text>
<text x="544" y="369.7">NUMBER OFF</text>
<text x="544" y="381.7">JOB NO. / EST. TIME</text>
<text x="396.9" y="394.4">DRAWN ACCORDING TO BS308</text>
<text x="490.1" y="391.7">SIZE</text>
<text x="503" y="391.7">DRAWING NUMBER</text>
<text x="398.7" y="399.1">ALL DIMENSIONS ARE IN MM</text>
<text x="397.6" y="403">UNLESS OTHERWISE STATED</text>
<text x="399" y="408.9">THIS DRAWING MAY NOT BE USED FOR COMMERCIAL USE</text>
<text x="505" y="408.9">SHEET 2 OF 2</text>
</g>
<g font-size="2.7">
<text x="405.7" y="339.1">Hat Creek Radio Observatory</text>
<text x="410.7" y="345.5">Hat Creek, CA 96040</text>
<text x="413.1" y="342.3">42231 Bidwell Rd</text>
<text x="409.1" y="348.6">TEL. +1 (530) 335-2364</text>
<text x="395" y="357.2">SCALE</text>
<text x="427.4" y="357.2">DRAWN BY</text>
<text x="395" y="369.2">DATE</text>
<text x="427.4" y="369.2">CHECKED</text>
<text x="473.3" y="369.7">X.X ±0.1</text>
<text x="475.1" y="366.6">X ± 0.3</text>
<text x="470.3" y="375.6">X.XXX ±0.005</text>
<text x="471.6" y="372.7">X.XX ±0.05</text>
<text x="395" y="381.2">SOURCE FILE :</text>
<text x="470" y="381.2">USED ON :</text>
<text x="395" y="385.7">1PPS_RX_BottomPlate.ipt</text>
<text x="452.4" y="391.6">3rd ANGLE PROJECTION</text>
</g>
</svg>
